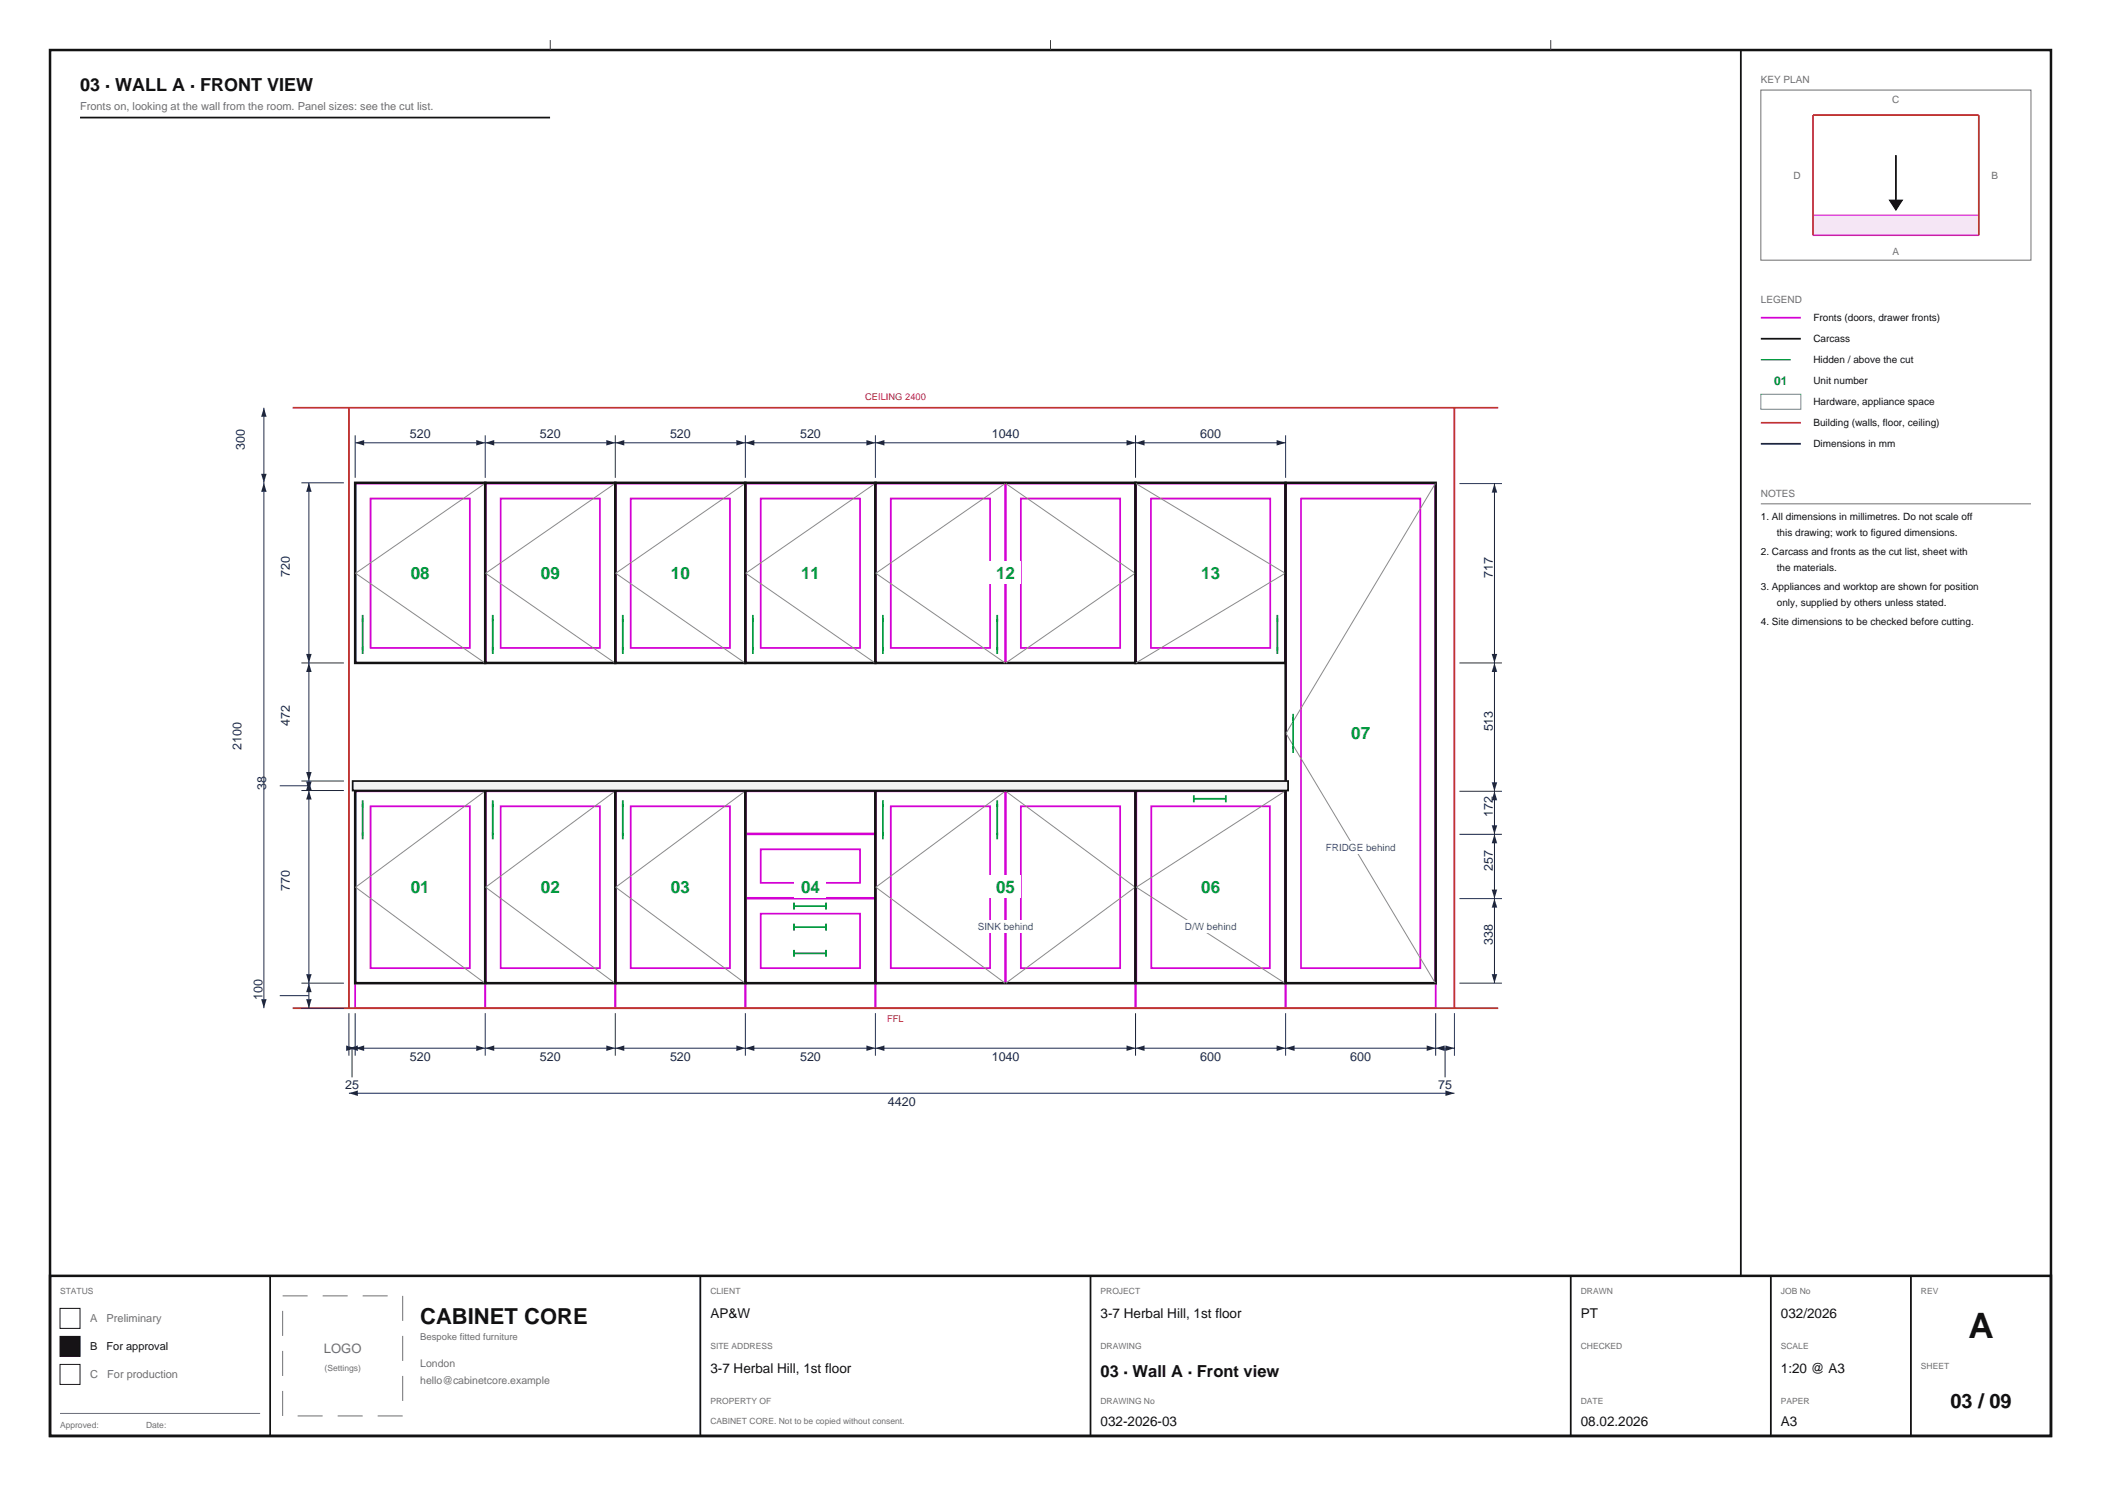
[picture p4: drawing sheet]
<svg xmlns="http://www.w3.org/2000/svg" width="420mm" height="297mm" viewBox="0 0 420 297" stroke-linecap="round" stroke-linejoin="round" font-family="sans-serif">
<path d="M71.1 158.2h25.8v38.3h-25.8zM74.1 161.2h19.8v32.3h-19.8zM71 196.5h26v5h-26z" fill="none" stroke="#d400d4" stroke-width=".35"/>
<path d="M71 158h26v38.5h-26z" fill="none" stroke="#121212" stroke-width=".5"/>
<path d="M96.9 158.2l-25.8 19.1 25.8 19.2" fill="none" stroke="#8a8a8a" stroke-width=".2"/>
<path d="M80.9 175h6.2v4.5h-6.2z" fill="#fff"/>
<path d="M72.5 160v7.7" fill="none" stroke="#00993d" stroke-width=".35"/>
<path d="M71.1 96.7h25.8v35.8h-25.8zM74.1 99.7h19.8v29.8h-19.8z" fill="none" stroke="#d400d4" stroke-width=".35"/>
<path d="M71 96.5h26v36h-26z" fill="none" stroke="#121212" stroke-width=".5"/>
<path d="M96.9 96.7l-25.8 17.9 25.8 17.9" fill="none" stroke="#8a8a8a" stroke-width=".2"/>
<path d="M80.9 112.3h6.2v4.4h-6.2z" fill="#fff"/>
<path d="M72.5 122.9v7.8" fill="none" stroke="#00993d" stroke-width=".35"/>
<path d="M97.1 158.2h25.8v38.3h-25.8zM100.1 161.2h19.8v32.3h-19.8zM97 196.5h26v5h-26z" fill="none" stroke="#d400d4" stroke-width=".35"/>
<path d="M97 158h26v38.5h-26z" fill="none" stroke="#121212" stroke-width=".5"/>
<path d="M122.9 158.2l-25.8 19.1 25.8 19.2" fill="none" stroke="#8a8a8a" stroke-width=".2"/>
<path d="M106.9 175h6.2v4.5h-6.2z" fill="#fff"/>
<path d="M98.5 160v7.7" fill="none" stroke="#00993d" stroke-width=".35"/>
<path d="M97.1 96.7h25.8v35.8h-25.8zM100.1 99.7h19.8v29.8h-19.8z" fill="none" stroke="#d400d4" stroke-width=".35"/>
<path d="M97 96.5h26v36h-26z" fill="none" stroke="#121212" stroke-width=".5"/>
<path d="M122.9 96.7l-25.8 17.9 25.8 17.9" fill="none" stroke="#8a8a8a" stroke-width=".2"/>
<path d="M106.9 112.3h6.2v4.4h-6.2z" fill="#fff"/>
<path d="M98.5 122.9v7.8" fill="none" stroke="#00993d" stroke-width=".35"/>
<path d="M123.1 158.2h25.8v38.3h-25.8zM126.1 161.2h19.8v32.3h-19.8zM123 196.5h26v5h-26z" fill="none" stroke="#d400d4" stroke-width=".35"/>
<path d="M123 158h26v38.5h-26z" fill="none" stroke="#121212" stroke-width=".5"/>
<path d="M148.9 158.2l-25.8 19.1 25.8 19.2" fill="none" stroke="#8a8a8a" stroke-width=".2"/>
<path d="M132.9 175h6.2v4.5h-6.2z" fill="#fff"/>
<path d="M124.5 160v7.7" fill="none" stroke="#00993d" stroke-width=".35"/>
<path d="M123.1 96.7h25.8v35.8h-25.8zM126.1 99.7h19.8v29.8h-19.8z" fill="none" stroke="#d400d4" stroke-width=".35"/>
<path d="M123 96.5h26v36h-26z" fill="none" stroke="#121212" stroke-width=".5"/>
<path d="M148.9 96.7l-25.8 17.9 25.8 17.9" fill="none" stroke="#8a8a8a" stroke-width=".2"/>
<path d="M132.9 112.3h6.2v4.4h-6.2z" fill="#fff"/>
<path d="M124.5 122.9v7.8" fill="none" stroke="#00993d" stroke-width=".35"/>
<path d="M149.1 158.2h25.8v8.4h-25.8zM149.1 179.6h25.8v16.9h-25.8zM149.1 166.8h25.8v12.7h-25.8zM152.1 169.8h19.8v6.7h-19.8zM149 196.5h26v5h-26zM152.1 182.6h19.8v10.9h-19.8z" fill="none" stroke="#d400d4" stroke-width=".35"/>
<path d="M149 158h26v38.5h-26z" fill="none" stroke="#121212" stroke-width=".5"/>
<path d="M158.9 175h6.2v4.5h-6.2z" fill="#fff"/>
<path d="M158.7 181.1h6.4M158.7 180.4v1.4M158.7 184.6v1.4M158.7 189.9v1.3M158.7 185.3h6.4M158.7 190.6h6.4M165.1 180.4v1.4M165.1 184.6v1.4M165.1 189.9v1.3" fill="none" stroke="#00993d" stroke-width=".35"/>
<path d="M149.1 96.7h25.8v35.8h-25.8zM152.1 99.7h19.8v29.8h-19.8z" fill="none" stroke="#d400d4" stroke-width=".35"/>
<path d="M149 96.5h26v36h-26z" fill="none" stroke="#121212" stroke-width=".5"/>
<path d="M174.9 96.7l-25.8 17.9 25.8 17.9" fill="none" stroke="#8a8a8a" stroke-width=".2"/>
<path d="M158.9 112.3h6.2v4.4h-6.2z" fill="#fff"/>
<path d="M150.5 122.9v7.8" fill="none" stroke="#00993d" stroke-width=".35"/>
<path d="M175.1 158.2h25.8v38.3h-25.8zM201.1 158.2h25.8v38.3h-25.8zM178.1 161.2h19.8v32.3h-19.8zM204.1 161.2h19.8v32.3h-19.8zM175 196.5h52v5h-52z" fill="none" stroke="#d400d4" stroke-width=".35"/>
<path d="M175 158h52v38.5h-52z" fill="none" stroke="#121212" stroke-width=".5"/>
<path d="M200.9 158.2l-25.8 19.1 25.8 19.2M201.1 158.2l25.8 19.1-25.8 19.2" fill="none" stroke="#8a8a8a" stroke-width=".2"/>
<path d="M197.9 175h6.2v4.5h-6.2z" fill="#fff"/>
<path d="M176.5 160v7.7M199.3 160v7.7" fill="none" stroke="#00993d" stroke-width=".35"/>
<path d="M193.7 183.9h14.6v2.6h-14.6z" fill="#fff"/>
<path d="M175.1 96.7h25.8v35.8h-25.8zM178.1 99.7h19.8v29.8h-19.8zM201.1 96.7h25.8v35.8h-25.8zM204.1 99.7h19.8v29.8h-19.8z" fill="none" stroke="#d400d4" stroke-width=".35"/>
<path d="M175 96.5h52v36h-52z" fill="none" stroke="#121212" stroke-width=".5"/>
<path d="M200.9 96.7l-25.8 17.9 25.8 17.9M201.1 96.7l25.8 17.9-25.8 17.9" fill="none" stroke="#8a8a8a" stroke-width=".2"/>
<path d="M197.9 112.3h6.2v4.4h-6.2z" fill="#fff"/>
<path d="M176.5 122.9v7.8M199.3 122.9v7.8" fill="none" stroke="#00993d" stroke-width=".35"/>
<path d="M227.2 158.2h29.6v38.3h-29.6zM230.1 161.2h23.7v32.3h-23.7zM227 196.5h30v5h-30z" fill="none" stroke="#d400d4" stroke-width=".35"/>
<path d="M227 158h30v38.5h-30z" fill="none" stroke="#121212" stroke-width=".5"/>
<path d="M256.8 158.2l-29.6 19.1 29.6 19.2" fill="none" stroke="#8a8a8a" stroke-width=".2"/>
<path d="M238.9 175h6.2v4.5h-6.2z" fill="#fff"/>
<path d="M238.6 159.6h6.5M238.6 158.9v1.4M245.1 158.9v1.4" fill="none" stroke="#00993d" stroke-width=".35"/>
<path d="M235.3 183.9h13.4v2.6h-13.4z" fill="#fff"/>
<path d="M227.1 96.7h29.8v35.8h-29.8zM230.1 99.7h23.8v29.8h-23.8z" fill="none" stroke="#d400d4" stroke-width=".35"/>
<path d="M227 96.5h30v36h-30z" fill="none" stroke="#121212" stroke-width=".5"/>
<path d="M227.1 96.7l29.8 17.9-29.8 17.9" fill="none" stroke="#8a8a8a" stroke-width=".2"/>
<path d="M238.9 112.3h6.2v4.4h-6.2z" fill="#fff"/>
<path d="M255.4 122.9v7.8" fill="none" stroke="#00993d" stroke-width=".35"/>
<path d="M257.1 96.7h29.8v99.8h-29.8zM260.1 99.7h23.8v93.8h-23.8zM257 196.5h30v5h-30z" fill="none" stroke="#d400d4" stroke-width=".35"/>
<path d="M257 96.5h30v100h-30z" fill="none" stroke="#121212" stroke-width=".5"/>
<path d="M286.9 96.7l-29.8 49.9 29.8 49.9" fill="none" stroke="#8a8a8a" stroke-width=".2"/>
<path d="M268.9 144.3h6.2v4.4h-6.2z" fill="#fff"/>
<path d="M258.5 142.7v7.8" fill="none" stroke="#00993d" stroke-width=".35"/>
<path d="M263.4 168.2h17.2v2.5h-17.2z" fill="#fff"/>
<path d="M70.5 156.1h187v1.9h-187z" fill="#f2f2f2" stroke="#121212" stroke-width=".35"/>
<path d="M58.5 81.5h241M69.8 81.5v120M290.7 81.5v120M58.5 201.5h241" fill="none" stroke="#bf382b" stroke-width=".35"/>
<path d="M71 87v8.5M71 88.5h186M97 87v8.5M123 87v8.5M149 87v8.5M175 87v8.5M227 87v8.5M257 87v8.5" fill="none" stroke="#1c294a" stroke-width=".2"/>
<g fill="#1c294a">
<path d="M71 88.5l1.8-.6v1.2z"/>
<path d="M95.2 87.9l1.8 .6-1.8 .6z"/>
<path d="M97 88.5l1.8-.6v1.2z"/>
<path d="M121.2 87.9l1.8 .6-1.8 .6z"/>
<path d="M123 88.5l1.8-.6v1.2z"/>
<path d="M147.2 87.9l1.8 .6-1.8 .6z"/>
<path d="M149 88.5l1.8-.6v1.2z"/>
<path d="M173.2 87.9l1.8 .6-1.8 .6z"/>
<path d="M175 88.5l1.8-.6v1.2z"/>
<path d="M225.2 87.9l1.8 .6-1.8 .6z"/>
<path d="M227 88.5l1.8-.6v1.2z"/>
<path d="M255.2 87.9l1.8 .6-1.8 .6z"/>
</g>
<path d="M69.8 202.5v8.5M69.8 209.5h220.9M71 202.5v8.5M97 202.5v8.5M123 202.5v8.5M149 202.5v8.5M175 202.5v8.5M227 202.5v8.5M257 202.5v8.5M287 202.5v8.5M290.7 202.5v8.5" fill="none" stroke="#1c294a" stroke-width=".2"/>
<g fill="#1c294a">
<path d="M69.8 209.5l1.7-.5v1.1z"/>
<path d="M69.2 209l1.8 .5-1.8 .6z"/>
</g>
<path d="M70.4 209.5v5.8" fill="none" stroke="#1c294a" stroke-width=".2"/>
<g fill="#1c294a">
<path d="M71 209.5l1.8-.5v1.1z"/>
<path d="M95.2 209l1.8 .5-1.8 .6z"/>
<path d="M97 209.5l1.8-.5v1.1z"/>
<path d="M121.2 209l1.8 .5-1.8 .6z"/>
<path d="M123 209.5l1.8-.5v1.1z"/>
<path d="M147.2 209l1.8 .5-1.8 .6z"/>
<path d="M149 209.5l1.8-.5v1.1z"/>
<path d="M173.2 209l1.8 .5-1.8 .6z"/>
<path d="M175 209.5l1.8-.5v1.1z"/>
<path d="M225.2 209l1.8 .5-1.8 .6z"/>
<path d="M227 209.5l1.8-.5v1.1z"/>
<path d="M255.2 209l1.8 .5-1.8 .6z"/>
<path d="M257 209.5l1.8-.5v1.1z"/>
<path d="M285.2 209l1.8 .5-1.8 .6z"/>
<path d="M287 209.5l1.8-.5v1.1z"/>
<path d="M288.9 209l1.8 .5-1.8 .6z"/>
</g>
<path d="M69.8 218.5h220.9M288.9 209.5v5.8" fill="none" stroke="#1c294a" stroke-width=".2"/>
<g fill="#1c294a">
<path d="M69.8 218.5l1.7-.5v1.1z"/>
<path d="M288.9 218l1.8 .5-1.8 .6z"/>
</g>
<path d="M60.2 96.5h8.6M61.7 96.5v105M60.2 132.5h8.6M60.2 158h8.6M60.2 156.1h8.6M60.2 196.5h8.6M60.2 201.5h8.6" fill="none" stroke="#1c294a" stroke-width=".2"/>
<g fill="#1c294a">
<path d="M61.2 199.7h1.1l-.6 1.8z"/>
<path d="M61.7 196.5l.6 1.8h-1.1z"/>
</g>
<path d="M55.9 199h5.8" fill="none" stroke="#1c294a" stroke-width=".2"/>
<g fill="#1c294a">
<path d="M61.2 194.7h1.1l-.6 1.8z"/>
<path d="M61.7 158l.6 1.8h-1.1z"/>
<path d="M61.2 156.2h1.1l-.6 1.8z"/>
<path d="M61.7 156.1l.6 1.8h-1.1z"/>
</g>
<path d="M55.9 157.1h5.8" fill="none" stroke="#1c294a" stroke-width=".2"/>
<g fill="#1c294a">
<path d="M61.2 154.3h1.1l-.6 1.8z"/>
<path d="M61.7 132.5l.6 1.8h-1.1z"/>
<path d="M61.2 130.7h1.1l-.6 1.8z"/>
<path d="M61.7 96.5l.6 1.8h-1.1z"/>
</g>
<path d="M52.7 81.5v120" fill="none" stroke="#1c294a" stroke-width=".2"/>
<g fill="#1c294a">
<path d="M52.2 199.7h1.1l-.6 1.8z"/>
<path d="M52.7 96.5l.6 1.8h-1.1z"/>
<path d="M52.2 94.7h1.1l-.6 1.8z"/>
<path d="M52.7 81.5l.6 1.8h-1.1z"/>
</g>
<path d="M291.7 96.7h8.5M298.8 96.7v99.8M291.7 132.5h8.5M291.7 158.2h8.5M291.7 179.6h8.5M291.7 166.8h8.5M291.7 196.5h8.5" fill="none" stroke="#1c294a" stroke-width=".2"/>
<g fill="#1c294a">
<path d="M298.2 194.7h1.1l-.5 1.8z"/>
<path d="M298.8 179.6l.5 1.8h-1.1z"/>
<path d="M298.2 177.8h1.1l-.5 1.8z"/>
<path d="M298.8 166.8l.5 1.8h-1.1z"/>
<path d="M298.2 164.9h1.1l-.5 1.9z"/>
<path d="M298.8 158.2l.5 1.8h-1.1z"/>
<path d="M298.2 156.4h1.1l-.5 1.8z"/>
<path d="M298.8 132.5l.5 1.8h-1.1z"/>
<path d="M298.2 130.7h1.1l-.5 1.8z"/>
<path d="M298.8 96.7l.5 1.7h-1.1z"/>
</g>
<path d="M10 10h400v277h-400zM10 255h400v32h-400z" fill="none" stroke="#121212" stroke-width=".5"/>
<path d="M110 8v2M210 8v2M310 8v2" fill="none" stroke="#454545" stroke-width=".2"/>
<path d="M348 10v245M54 255v32M140 255v32M218 255v32M314 255v32M354 255v32M382 255v32" fill="none" stroke="#121212" stroke-width=".35"/>
<path d="M12 261.5h4v4h-4z" fill="none" stroke="#121212" stroke-width=".2"/>
<path d="M12 267.1h4v4h-4z" fill="#141414" stroke="#121212" stroke-width=".2"/>
<path d="M12 272.7h4v4h-4z" fill="none" stroke="#121212" stroke-width=".2"/>
<path d="M352 18h54v34h-54zM12 282.5h40" fill="none" stroke="#707070" stroke-width=".2"/>
<path d="M56.5 259h24v24h-24z" fill="none" stroke="#707070" stroke-width=".2" stroke-dasharray="5 3" stroke-linecap="butt"/>
<path d="M362.4 47h33.2" fill="none" stroke="#bf382b" stroke-width=".35"/>
<path d="M362.4 43h33.2v4h-33.2z" fill="#f5e6f5" stroke="#d400d4" stroke-width=".2"/>
<path d="M379 31v9" fill="none" stroke="#121212" stroke-width=".35"/>
<path d="M377.7 40h2.6l-1.3 2z" fill="#141414" stroke="#121212" stroke-width=".2"/>
<path d="M362.4 47v-24h33.2v24M352 84.5h8" fill="none" stroke="#bf382b" stroke-width=".35"/>
<path d="M352 63.5h8" fill="none" stroke="#d400d4" stroke-width=".35"/>
<path d="M16 23.5h94M352 67.7h8" fill="none" stroke="#121212" stroke-width=".35"/>
<path d="M352 71.9h8" fill="none" stroke="#00993d" stroke-width=".25" stroke-dasharray="6 4" stroke-linecap="butt"/>
<path d="M352 78.8h8v3h-8z" fill="none" stroke="#4d9999" stroke-width=".2"/>
<path d="M352 88.7h8" fill="none" stroke="#1c294a" stroke-width=".35"/>
<path d="M352 100.7h54" fill="none" stroke="#707070" stroke-width=".2"/>
<text font-size="7" fill="#111" x="393.5" y="267.4">A</text>
<text font-size="4.4" fill="#111" x="84" y="264.5">CABINET CORE</text>
<text font-size="4" fill="#111" x="389.9" y="281.4">03 / 09</text>
<text font-size="3.6" fill="#111" x="16" y="18.3">03 · WALL A · FRONT VIEW</text>
<g font-size="3.4" fill="#009a3d">
<text x="82.1" y="115.7">08</text>
<text x="108.1" y="115.7">09</text>
<text x="134.1" y="115.7">10</text>
<text x="160.1" y="115.7">11</text>
<text x="199.1" y="115.7">12</text>
<text x="240.1" y="115.7">13</text>
<text x="270.1" y="147.7">07</text>
<text x="82.1" y="178.4">01</text>
<text x="108.1" y="178.4">02</text>
<text x="134.1" y="178.4">03</text>
<text x="160.1" y="178.4">04</text>
<text x="199.1" y="178.4">05</text>
<text x="240.1" y="178.4">06</text>
</g>
<text font-size="3.3" fill="#111" x="220" y="275.2">03 · Wall A · Front view</text>
<g font-size="2.7" fill="#111">
<text x="142" y="263.4">AP&amp;W</text>
<text x="220" y="263.4">3-7 Herbal Hill, 1st floor</text>
<text x="316" y="263.4">PT</text>
<text x="356" y="263.4">032/2026</text>
<text x="142" y="274.4">3-7 Herbal Hill, 1st floor</text>
<text x="356" y="274.4">1:20 @ A3</text>
<text x="220" y="284.9">032-2026-03</text>
<text x="316" y="284.9">08.02.2026</text>
<text x="356" y="284.9">A3</text>
</g>
<text font-size="2.6" fill="#6f6f6f" x="64.7" y="270.4">LOGO</text>
<g font-size="2.5" fill="#1b2a4a">
<text x="48.9" y="89.9" transform="rotate(-90 48.9 89.9)">300</text>
<text x="81.9" y="87.6">520</text>
<text x="107.9" y="87.6">520</text>
<text x="133.9" y="87.6">520</text>
<text x="159.9" y="87.6">520</text>
<text x="198.3" y="87.6">1040</text>
<text x="239.9" y="87.6">600</text>
<text x="57.9" y="115.4" transform="rotate(-90 57.9 115.4)">720</text>
<text x="298.4" y="115.4" transform="rotate(-90 298.4 115.4)">717</text>
<text x="48.3" y="149.9" transform="rotate(-90 48.3 149.9)">2100</text>
<text x="57.9" y="145.2" transform="rotate(-90 57.9 145.2)">472</text>
<text x="298.4" y="146.2" transform="rotate(-90 298.4 146.2)">513</text>
<text x="53.2" y="157.9" transform="rotate(-90 53.2 157.9)">38</text>
<text x="298.4" y="163.3" transform="rotate(-90 298.4 163.3)">172</text>
<text x="57.9" y="178.1" transform="rotate(-90 57.9 178.1)">770</text>
<text x="298.4" y="174" transform="rotate(-90 298.4 174)">257</text>
<text x="298.4" y="188.9" transform="rotate(-90 298.4 188.9)">338</text>
<text x="52.5" y="199.9" transform="rotate(-90 52.5 199.9)">100</text>
<text x="81.9" y="212.1">520</text>
<text x="107.9" y="212.1">520</text>
<text x="133.9" y="212.1">520</text>
<text x="159.9" y="212.1">520</text>
<text x="198.3" y="212.1">1040</text>
<text x="239.9" y="212.1">600</text>
<text x="269.9" y="212.1">600</text>
<text x="69" y="217.6">25</text>
<text x="177.5" y="221.1">4420</text>
<text x="287.5" y="217.6">75</text>
</g>
<text font-size="2.4" fill="#009a3d" x="354.7" y="76.9">01</text>
<g font-size="2.2" fill="#6f6f6f">
<text x="16" y="22">Fronts on, looking at the wall from the room. Panel sizes: see the cut list.</text>
<text x="18" y="264.3">A</text>
<text x="21.3" y="264.3">Preliminary</text>
<text x="18" y="275.5">C</text>
<text x="21.4" y="275.5">For production</text>
</g>
<g font-size="2.2" fill="#111">
<text x="18" y="269.9">B</text>
<text x="21.3" y="269.9">For approval</text>
</g>
<g font-size="2.1" fill="#6f6f6f">
<text x="84" y="273.2">London</text>
<text x="84" y="276.6">hello@cabinetcore.example</text>
</g>
<g font-size="2" fill="#6f6f6f">
<text x="352" y="16.5">KEY PLAN</text>
<text x="378.3" y="20.5">C</text>
<text x="358.5" y="35.7">D</text>
<text x="398.1" y="35.7">B</text>
<text x="378.3" y="50.9">A</text>
<text x="352" y="60.5">LEGEND</text>
<text x="352" y="99.4">NOTES</text>
</g>
<g font-size="2" fill="#111">
<text x="362.5" y="64.2">Fronts (doors, drawer fronts)</text>
<text x="362.5" y="68.4">Carcass</text>
<text x="362.5" y="72.6">Hidden / above the cut</text>
<text x="362.5" y="76.8">Unit number</text>
<text x="362.5" y="81">Hardware, appliance space</text>
<text x="362.5" y="85.2">Building (walls, floor, ceiling)</text>
<text x="362.5" y="89.4">Dimensions in mm</text>
<text x="352" y="104">1. All dimensions in millimetres. Do not scale off</text>
<text x="355.2" y="107.1">this drawing; work to figured dimensions.</text>
<text x="352" y="111">2. Carcass and fronts as the cut list, sheet with</text>
<text x="352" y="118">3. Appliances and worktop are shown for position</text>
<text x="355.2" y="114.1">the materials.</text>
<text x="352" y="125">4. Site dimensions to be checked before cutting.</text>
<text x="355.2" y="121.1">only, supplied by others unless stated.</text>
</g>
<g font-size="2" fill="#1a3ce6">
<text x="265.1" y="170.1">FRIDGE behind</text>
<text x="195.5" y="185.9">SINK behind</text>
<text x="236.9" y="185.9">D/W behind</text>
</g>
<g font-size="1.9" fill="#c0392b">
<text x="173" y="80">CEILING 2400</text>
<text x="177.3" y="204.4">FFL</text>
</g>
<text font-size="1.9" fill="#6f6f6f" x="84" y="267.9">Bespoke fitted furniture</text>
<g font-size="1.7" fill="#6f6f6f">
<text x="12" y="258.6">STATUS</text>
<text x="142" y="258.6">CLIENT</text>
<text x="220" y="258.6">PROJECT</text>
<text x="316" y="258.6">DRAWN</text>
<text x="356" y="258.6">JOB No</text>
<text x="384" y="258.6">REV</text>
<text x="142" y="269.6">SITE ADDRESS</text>
<text x="220" y="269.6">DRAWING</text>
<text x="316" y="269.6">CHECKED</text>
<text x="356" y="269.6">SCALE</text>
<text x="64.9" y="274.1">(Settings)</text>
<text x="384" y="273.6">SHEET</text>
<text x="142" y="280.6">PROPERTY OF</text>
<text x="220" y="280.6">DRAWING No</text>
<text x="316" y="280.6">DATE</text>
<text x="356" y="280.6">PAPER</text>
<text x="12" y="285.4">Approved:</text>
<text x="29.2" y="285.4">Date:</text>
<text x="142" y="284.6">CABINET CORE. Not to be copied without consent.</text>
</g>
</svg>
